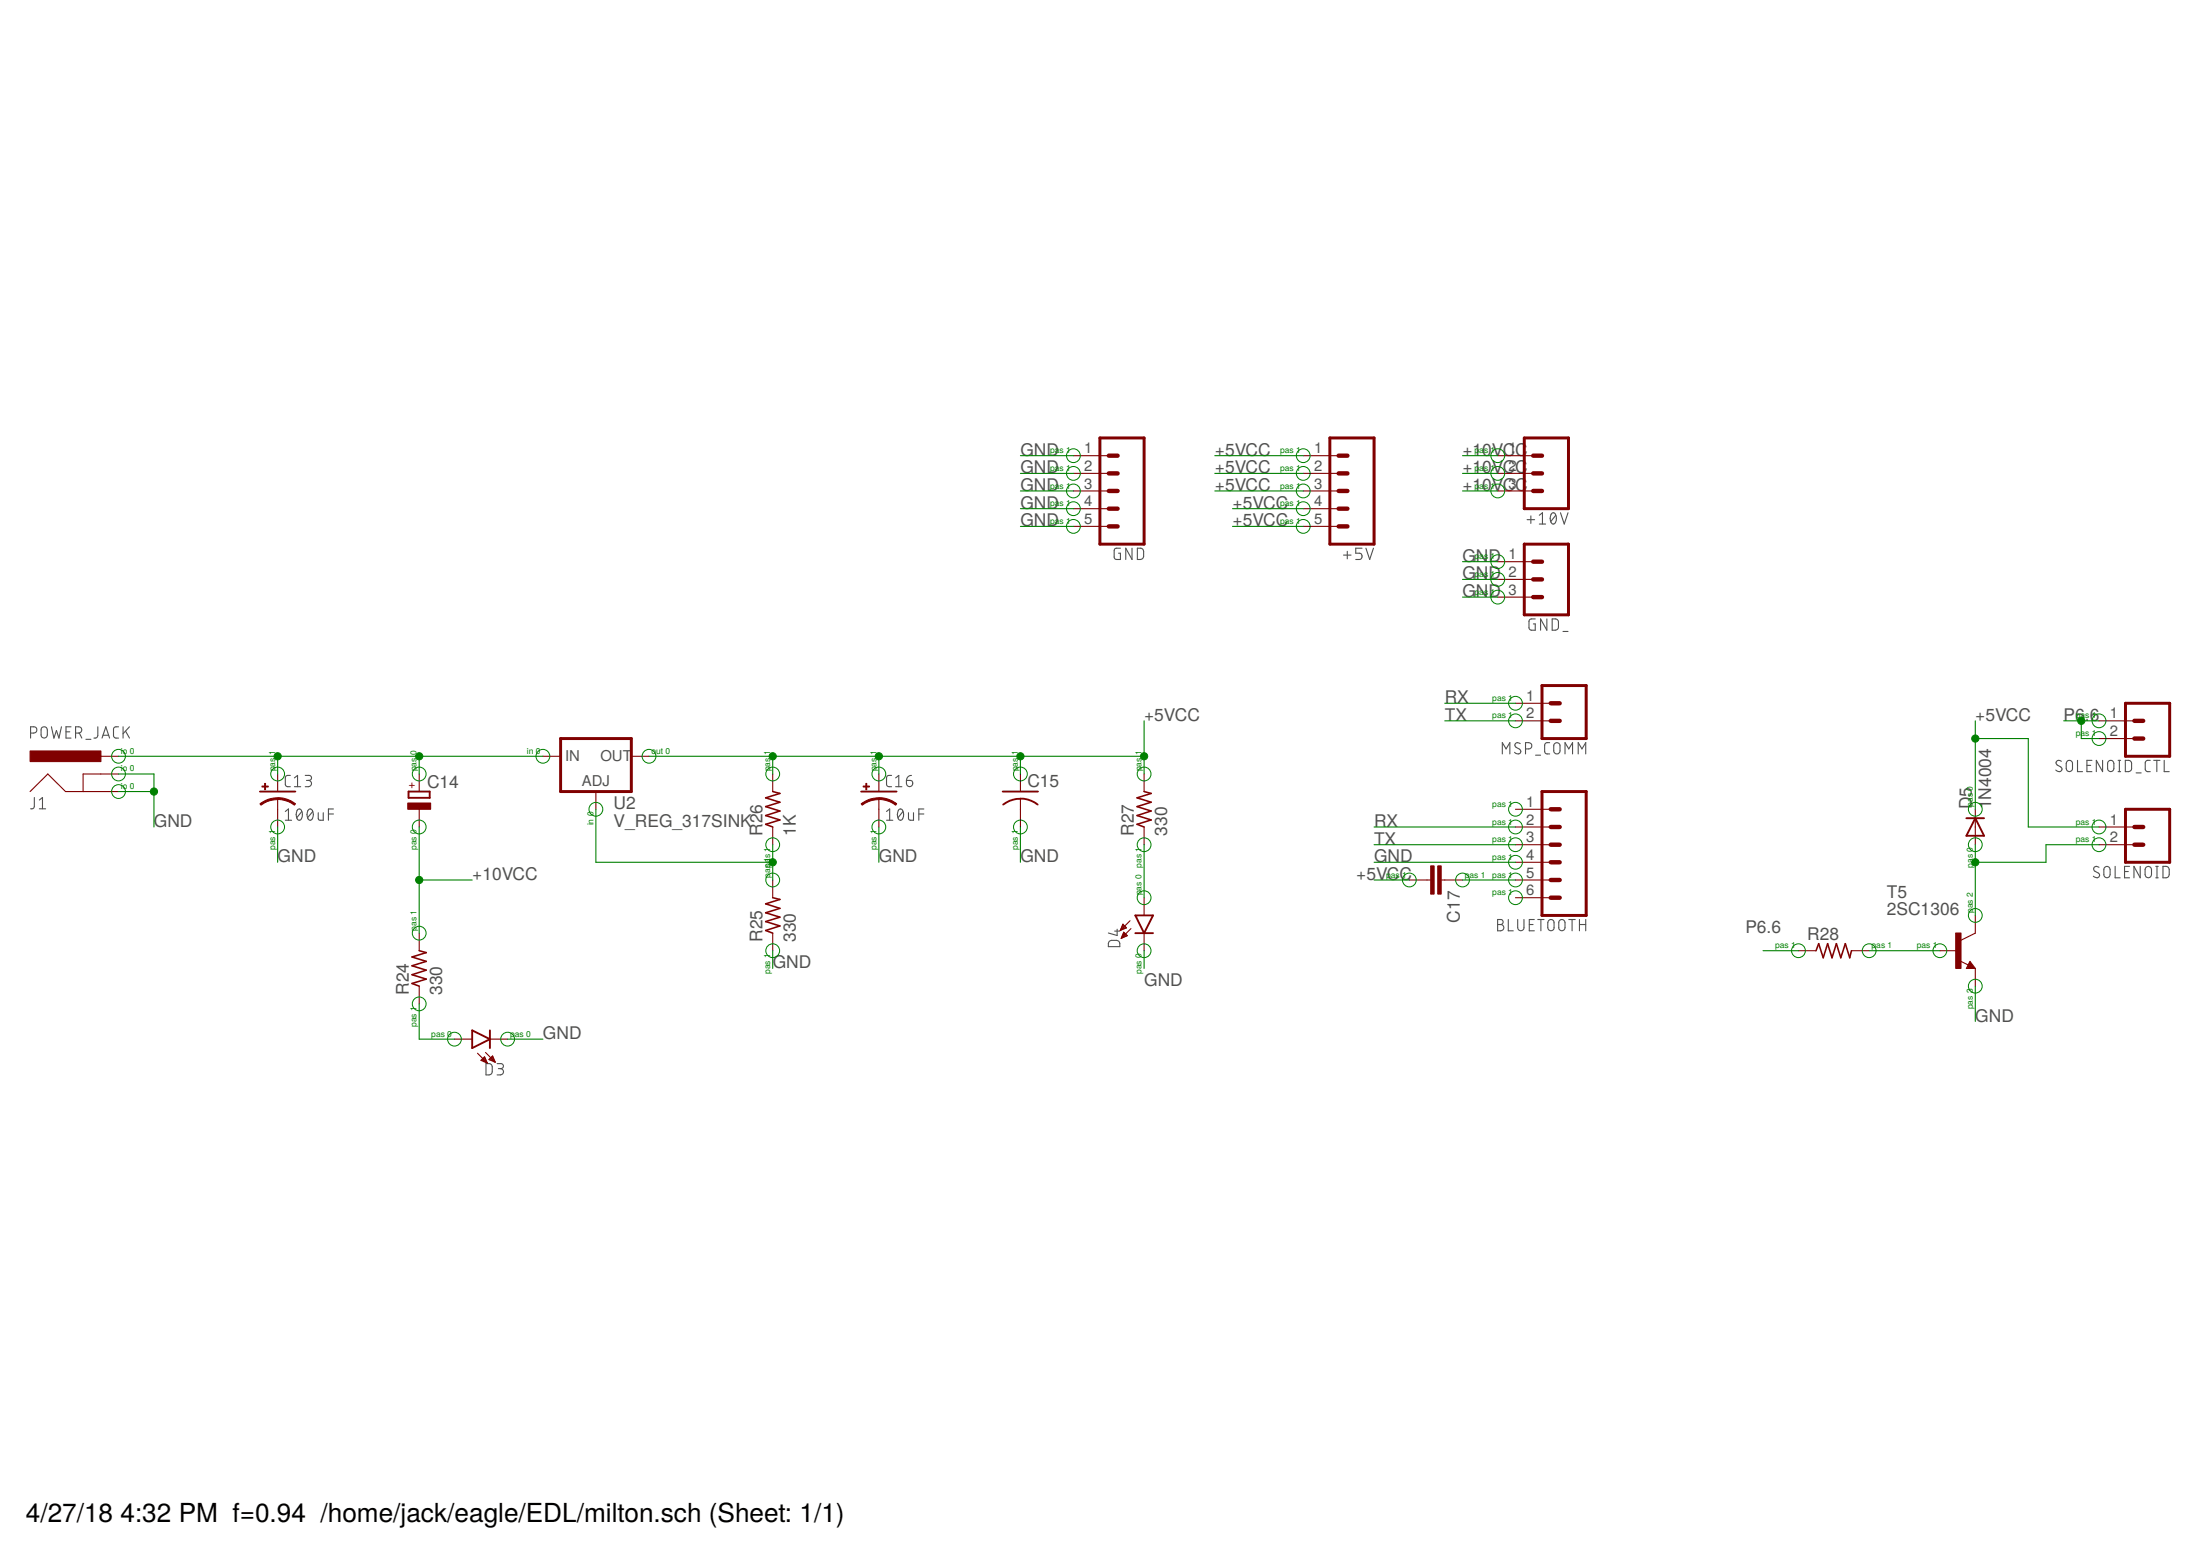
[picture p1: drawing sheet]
<svg xmlns="http://www.w3.org/2000/svg" width="297mm" height="210mm" viewBox="0 0 297 210" stroke-linecap="round" stroke-linejoin="round" font-family="sans-serif">
<g fill="none" stroke="#505050" stroke-width=".15">
<path d="M151.3 74h-.5a.3 .3 0 0 0-.4 .3v.9a.33 .33 0 0 0 .4 .3h.5v-.8h-.3M152.8 74v1.5l-.8-1.5v1.5M153.6 74h.4a.43 .43 0 0 1 .4 .4v.7a.43 .43 0 0 1-.4 .4h-.4zM181.4 74.9h1M181.9 74.4v1M183.9 74h-.9v.7h.6a.43 .43 0 0 1 .3 .4 .43 .43 0 0 1-.3 .4h-.6M184.4 74l.5 1.5 .5-1.5M206.2 70.1h1M206.7 69.6v1.1M207.8 69.6l.5-.4v1.5M207.8 70.7h.9M209.5 69.3a.29 .29 0 0 1 .5 .1 .91 .91 0 0 1-.3 1.3 .94 .94 0 0 1-.2-1.4z"/>
<path d="M210.1 69.6l-.7 .8M210.7 69.2l.5 1.5 .5-1.5M4.1 99h.5a.42 .42 0 0 0 .4-.5 .42 .42 0 0 0-.4-.4h-.5v1.5M5.7 98.2a.44 .44 0 0 1 .4-.1 .44 .44 0 0 1 .3 .4v.7a.42 .42 0 0 1-.4 .4 .42 .42 0 0 1-.5-.4v-.7zM6.9 98.1l.4 1.5 .3-1 .4 1 .3-1.5M8.9 98.8h.5M9.6 98.1h-.7v1.5h.7M10.2 99h.4a.42 .42 0 0 0 .4-.5 .42 .42 0 0 0-.4-.4h-.4v1.5M10.7 99l.3 .6M11.6 99.8h.7M13.2 98.1v1.3a.38 .38 0 0 1-.5 .2M13.8 99.6l.5-1.5 .5 1.5"/>
<path d="M13.9 99.3h.8M16 98.1h-.3a.33 .33 0 0 0-.4 .3v1l.2 .2h.5M16.6 98.1v1.5M17 98.7l.5 .9M17.5 98.1l-.9 .9M207.3 83.5h-.5a.33 .33 0 0 0-.4 .4l.1 1 .2 .1 .6 .1v-.9h-.3M208.9 83.5v1.6l-.9-1.6v1.6M209.6 83.5h.4a.43 .43 0 0 1 .4 .5v.6a.43 .43 0 0 1-.4 .5h-.4zM211 85.2h.7M4.6 107.7v1.1a.37 .37 0 0 1-.5 .4M5.3 109.2h.9M5.3 108l.4-.3v1.5"/>
<path d="M38.5 109.5l.4-.3v1.5M38.5 110.7h.9M39.2 104.7h-.3a.3 .3 0 0 0-.4 .3v.9a.33 .33 0 0 0 .4 .3h.3M39.8 106.2h.8M39.8 105l.4-.3v1.5M40.2 109.3a.31 .31 0 0 1 .5 .1 .92 .92 0 0 1-.3 1.3h-.1a1.15 1.15 0 0 1-.1-1.4zM40.7 109.5l-.6 .9M41.2 104.7h.5a.34 .34 0 0 1 .4 .3 .34 .34 0 0 1-.4 .3h-.3M41.6 105.3a.42 .42 0 0 1 .5 .5 .42 .42 0 0 1-.5 .4h-.4M41.7 109.3a.31 .31 0 0 1 .5 .1 .97 .97 0 0 1-.3 1.3 .94 .94 0 0 1-.2-1.4zM42.2 109.5l-.7 .9M43 109.7v.9l.2 .1h.4v-1"/>
<path d="M44.3 109.9h.7M45 109.2h-.7v1.5M119.7 110.7h.8M119.7 109.5l.4-.3v1.5M120.4 104.7h-.4a.3 .3 0 0 0-.3 .3v.9a.33 .33 0 0 0 .3 .3h.4M120.9 106.2h.9M120.9 105l.4-.3v1.5M121.3 109.3a.31 .31 0 0 1 .6 .1 .92 .92 0 0 1-.3 1.3h-.1a1.15 1.15 0 0 1-.2-1.4zM121.9 109.5l-.7 .9M122.4 105.3h.5a.43 .43 0 0 1 .3 .5 .43 .43 0 0 1-.4 .4 .43 .43 0 0 1-.4-.4zM122.7 109.7v.9l.2 .1h.4v-1M123.1 104.7a.67 .67 0 0 0-.7 .6"/>
<path d="M124.1 109.9h.6M124.7 109.2h-.6v1.5M202.8 101.8v-1.6l.5 .9 .6-.9v1.6M205.3 100.4a.4 .4 0 0 0-.5-.1 .4 .4 0 0 0-.2 .4l.6 .4a.39 .39 0 0 1 0 .6 .39 .39 0 0 1-.6 0l-.1-.1M206 101.1h.4a.42 .42 0 0 0 .4-.4 .42 .42 0 0 0-.4-.5h-.4v1.6M207.3 101.9h.7M209.2 100.2l-.4 .1-.2 .2v.9a.33 .33 0 0 0 .3 .4h.3M209.9 100.4a.42 .42 0 0 1 .5-.1 .42 .42 0 0 1 .2 .4v.6a.42 .42 0 0 1-.4 .5 .42 .42 0 0 1-.4-.5v-.8zM211.3 101.8v-1.6l.5 .9 .5-.9v1.6M213.1 101.8v-1.6l.5 .9 .5-.9v1.6M278.3 102.8a.39 .39 0 0 0-.5-.2 .39 .39 0 0 0-.2 .5l.6 .4a.38 .38 0 0 1 .1 .6 .38 .38 0 0 1-.6 0l-.1-.2M279.1 102.8a.41 .41 0 0 1 .5-.1 .41 .41 0 0 1 .2 .4v.6a.42 .42 0 0 1-.4 .5 .42 .42 0 0 1-.4-.5v-.6z"/>
<path d="M280.5 102.6v1.6h.7M281.8 103.3h.5M282.4 102.6h-.6v1.6h.6M283.4 117.1a.39 .39 0 0 0-.6-.1 .39 .39 0 0 0 .1 .6l.4 .3a.38 .38 0 0 1 .1 .5 .38 .38 0 0 1-.6 0l-.2-.1M283.9 102.6v1.6l-.9-1.6v1.6M284.2 117.1a.43 .43 0 0 1 .4-.1 .43 .43 0 0 1 .3 .4v.7a.42 .42 0 0 1-.4 .4 .42 .42 0 0 1-.4-.4v-.7zM284.7 102.8a.41 .41 0 0 1 .5-.1 .41 .41 0 0 1 .2 .4v.6a.42 .42 0 0 1-.4 .5 .42 .42 0 0 1-.4-.5v-.8zM285.6 116.9v1.6h.7M286 104.2h.3M286 102.6h.3M286.2 102.6v1.6M286.9 117.6h.5"/>
<path d="M287 102.6h.4a.43 .43 0 0 1 .4 .5v.6a.43 .43 0 0 1-.4 .5h-.4zM287.5 116.9h-.6v1.6h.6M288.4 104.3h.7M289 116.9v1.6l-.9-1.6v1.6M289.8 117.1a.44 .44 0 0 1 .4-.1 .44 .44 0 0 1 .3 .4v.7a.43 .43 0 0 1-.4 .4 .43 .43 0 0 1-.5-.4v-.7zM290.3 102.6l-.4 .1-.3 .3 .1 .9 .2 .2 .4 .1M290.8 102.6h.8M291.1 118.5h.3M291.1 116.9h.3M291.2 102.6v1.6M291.2 116.9v1.6M292 116.9h.5a.43 .43 0 0 1 .4 .5v.7a.43 .43 0 0 1-.4 .4h-.5z"/>
<path d="M292.2 102.6v1.6h.7M149.8 127.1a1.3 1.3 0 0 1 1.1-.1l.3 .2v.6h-1.6v-.4zM150.5 125.7h.7M150.8 125.4v.9l-1.2-.4M202.2 124.1h.4a.34 .34 0 0 1 .4 .4 .34 .34 0 0 1-.4 .3 .42 .42 0 0 1 .5 .4 .42 .42 0 0 1-.5 .4h-.4zM202.2 124.8h.4M203.6 124.1v1.5h.7M204.9 124.1v1.1a.42 .42 0 0 0 .4 .4 .42 .42 0 0 0 .5-.4v-1.1M206.5 124.8h.5M207.2 124.1h-.7v1.5h.7M207.6 124.1h.9M208 124.1v1.5"/>
<path d="M209.1 124.2a.41 .41 0 0 1 .5-.1 .41 .41 0 0 1 .2 .4v.7a.42 .42 0 0 1-.4 .4 .42 .42 0 0 1-.4-.4v-.7zM210.6 124.2a.42 .42 0 0 1 .4-.1 .42 .42 0 0 1 .3 .4v.7a.42 .42 0 0 1-.4 .4 .42 .42 0 0 1-.4-.4v-.8zM211.8 124.1h.9M212.3 124.1v1.5M213.3 124.8h.8M213.3 124.1v1.5M214.1 124.1v1.5M65.6 143.6h.4a.43 .43 0 0 1 .5 .4v.7a.43 .43 0 0 1-.5 .4h-.4zM67.1 143.6h.5a.34 .34 0 0 1 .4 .3 .34 .34 0 0 1-.4 .4h-.3M67.6 144.3a.42 .42 0 0 1 .4 .4 .42 .42 0 0 1-.4 .4h-.5"/>
</g>
<g fill="none" stroke="#800000" stroke-width=".15">
<path d="M144.9 61.5h4.8M144.9 63.9h4.8M144.9 66.3h4.8M144.9 68.7h4.8M144.9 71.1h4.8M176 61.5h4.7M176 63.9h4.7M176 66.3h4.7M176 68.7h4.7M176 71.1h4.7M202.2 61.5h4.8M202.2 63.9h4.8"/>
<path d="M202.2 66.3h4.8M202.2 75.8h4.8M202.2 78.2h4.8M202.2 80.6h4.8M204.6 97.3h4.8M204.6 94.9h4.8M283.4 97.3h4.8M283.4 99.7h4.8M4.1 106.8l2.4-2.3 2.3 2.3h7.2M13.6 102.1h2.4M16 104.5h-4.8v2.3M37.5 104.5v2.3"/>
<path d="M37.5 107.8v3.8M56.6 104.5v2.3M56.6 109.2v2.4M73.3 102.1h2.4M80.5 106.8v2.4M85.2 102.1h2.4M104.3 104.5v2.3M104.3 111.6v2.4M104.3 118.8v2.4M118.7 104.5v2.3M118.7 107.8v3.8M137.8 104.5v2.3"/>
<path d="M137.8 107.8v3.8M154.5 104.5v2.3M154.5 111.6v2.4M190.3 118.8h2.8M194.6 118.8h2.9M204.6 109.2h4.8M204.6 111.6h4.8M204.6 114h4.8M204.6 116.4h4.8M204.6 118.8h4.8M266.7 109.2v4.8M283.4 111.6h4.8"/>
<path d="M283.4 114h4.8M56.6 126v2.3M56.6 133.1v2.4M104.3 126v2.3M151.3 125.6h.1M151.3 125.5h.3M151.4 125.3h.4M151.4 125.2h.7M151.4 126.6h.2M151.4 125.1h.6M151.5 126.4h.4M151.5 125h.4"/>
<path d="M151.5 126.3h.6M151.6 124.9h.1M151.6 126.2h.5M151.6 124.8h.1M151.6 126.1h.4M151.7 126h.2M151.7 125.9h.1M151.7 125.8l.5 .5-.8 .4zM152.1 125.2l-.5-.4-.3 .8M152.1 125.2l-.8 .4M152.6 124.3l-1.3 1.3M152.7 125.3l-1.3 1.4"/>
<path d="M154.5 121.2v2.4M154.5 126v2.3M204.6 121.2h4.8M242.8 128.3h2.4M250 128.3h2.4M261.9 128.3h2.4M264.6 129.7l1.1 .6M266 129.8l.7 .9h-1.2zM266.7 123.6v2.4l-1.9 .9M266.7 130.7v2.4M61.4 140.3h2.4M64.5 142.2l1.3 1.3"/>
<path d="M64.9 143.1l.5-.4 .4 .8zM65 143.1h.6M65 143.2h.6M65.1 143h.5M65.2 142.9h.3M65.3 143.3h.4M65.3 142.7h.1M65.6 142.1l1.3 1.3M65.6 143.4h.1M66 143l.5-.5 .4 .9zM66.1 143h.6M66.1 143.1h.6"/>
<path d="M66.1 140.3h2.4M66.2 142.9h.4M66.3 142.7h.3M66.4 143.2h.4M66.4 142.6h.1M66.7 143.3h.1"/>
</g>
<g fill="#800000" stroke="#800000" stroke-width=".14">
<path d="M4.1 101.4h9.5v1.4h-9.5z"/>
<path d="M35.4 106.1h.8v.1h-.8z"/>
<path d="M35.7 105.7h.2v.9h-.2z"/>
<path d="M55.1 108.4h3v.8h-3z"/>
<path d="M116.5 106.1h.9v.1h-.9z"/>
<path d="M116.9 105.7h.1v.9h-.1z"/>
<path d="M194.1 116.9h.5v3.8h-.5z"/>
<path d="M193.2 116.9h.4v3.8h-.4z"/>
<path d="M264.1 125.9h.7v4.8h-.7z"/>
</g>
<path d="M35.1 106.8h4.8M55.2 106.8h2.8v.9h-2.8zM116.3 106.8h4.8M135.4 106.8h4.7M135.4 108.6a3.8 3.8 0 0 1 4.7 0M265.5 110.4h2.4M266.7 110.4l1.2 2.4h-2.4zM63.8 139.1l2.3 1.2-2.3 1.2zM66.1 139.1v2.4M153.3 123.6h2.4l-1.2 2.4zM153.3 126h2.4M266 130.3l.1 .2h-.4l.3-.5 .4 .6h-.7" fill="none" stroke="#800000" stroke-width=".25"/>
<g fill="#800000" stroke="#800000" stroke-width=".14">
<path d="M37.5 107.7a3.8 3.8 0 0 1 2.4 .8l-.1 .2a3.7 3.7 0 0 0-2.3-.8z" fill-rule="evenodd"/>
<path d="M35.1 108.5l.2-.1a3.6 3.6 0 0 1 2.2-.7v.2a3.7 3.7 0 0 0-2.3 .8z" fill-rule="evenodd"/>
<path d="M118.7 107.7a3.8 3.8 0 0 1 2.4 .8l-.2 .2a3.7 3.7 0 0 0-2.2-.8z" fill-rule="evenodd"/>
<path d="M116.3 108.5l.2-.1a3.6 3.6 0 0 1 2.2-.7v.2a3.7 3.7 0 0 0-2.3 .8z" fill-rule="evenodd"/>
</g>
<path d="M148.5 59.1h6v14.3h-6zM179.6 59.1h5.9v14.3h-5.9zM205.8 59.1h6v9.6h-6zM205.8 73.4h6v9.6h-6zM75.7 99.7h9.5v7.1h-9.5zM208.2 92.5h6v7.2h-6zM287 94.9h5.9v7.2h-5.9zM208.2 106.8h6v16.8h-6zM287 109.2h5.9v7.2h-5.9z" fill="none" stroke="#800000" stroke-width=".4"/>
<path d="M104.3 106.8l1 .3-1.9 .6 1.9 .6-1.9 .6 1.9 .6-1.9 .6 1.9 .6-1.9 .6 .9 .3M154.5 106.8l.9 .3-1.9 .6 1.9 .6-1.9 .6 1.9 .6-1.9 .6 1.9 .6-1.9 .6 1 .3M56.6 128.3l1 .3-2 .6 2 .6-2 .6 2 .6-2 .6 2 .6-2 .6 1 .3M104.3 121.2l1 .2-1.9 .6 1.9 .6-1.9 .6 1.9 .6-1.9 .6 1.9 .6-1.9 .6 .9 .4M245.2 128.3l.4-.9 .6 1.9 .6-1.9 .6 1.9 .5-1.9 .6 1.9 .7-1.9 .5 1.9 .3-1" fill="none" stroke="#800000" stroke-width=".21"/>
<g fill="none" stroke="#800000" stroke-width=".59">
<path d="M149.7 66.3h1.2M149.7 63.9h1.2M149.7 61.5h1.2M149.7 71.1h1.2M149.7 68.7h1.2M180.7 66.3h1.2M180.7 63.9h1.2M180.7 61.5h1.2M180.7 71.1h1.2M180.7 68.7h1.2M207 66.3h1.2M207 63.9h1.2"/>
<path d="M207 61.5h1.2M207 78.2h1.2M207 75.8h1.2M207 80.6h1.2M209.4 97.3h1.2M209.4 94.9h1.2M288.2 99.7h1.2M288.2 97.3h1.2M209.4 114h1.2M209.4 111.6h1.2M209.4 109.2h1.2M209.4 118.8h1.2"/>
<path d="M209.4 116.4h1.2M288.2 114h1.2M288.2 111.6h1.2M209.4 121.2h1.2"/>
</g>
<g fill="none" stroke="#008000" stroke-width=".14">
<circle cx="144.9" cy="66.3" r=".93"/>
<circle cx="144.9" cy="61.5" r=".93"/>
<circle cx="144.9" cy="68.7" r=".93"/>
<circle cx="144.9" cy="63.9" r=".93"/>
<circle cx="144.9" cy="71.1" r=".93"/>
<circle cx="176" cy="63.9" r=".93"/>
<circle cx="176" cy="68.7" r=".93"/>
<circle cx="176" cy="71.1" r=".93"/>
<circle cx="176" cy="66.3" r=".93"/>
<circle cx="176" cy="61.5" r=".93"/>
<circle cx="202.2" cy="61.5" r=".93"/>
<circle cx="202.2" cy="75.8" r=".93"/>
<circle cx="202.2" cy="63.9" r=".93"/>
<circle cx="202.2" cy="78.2" r=".93"/>
<circle cx="202.2" cy="66.3" r=".93"/>
<circle cx="202.2" cy="80.6" r=".93"/>
<circle cx="204.6" cy="97.3" r=".93"/>
<circle cx="204.6" cy="94.9" r=".93"/>
<circle cx="283.4" cy="97.3" r=".93"/>
<circle cx="283.4" cy="99.7" r=".93"/>
<circle cx="16" cy="104.5" r=".93"/>
<circle cx="16" cy="106.8" r=".93"/>
<circle cx="16" cy="102.1" r=".93"/>
<circle cx="37.5" cy="104.5" r=".93"/>
<circle cx="37.5" cy="111.6" r=".93"/>
<circle cx="56.6" cy="111.6" r=".93"/>
<circle cx="56.6" cy="104.5" r=".93"/>
<circle cx="73.3" cy="102.1" r=".93"/>
<circle cx="80.5" cy="109.2" r=".93"/>
<circle cx="87.6" cy="102.1" r=".93"/>
<circle cx="104.3" cy="114" r=".93"/>
<circle cx="104.3" cy="118.8" r=".93"/>
<circle cx="104.3" cy="104.5" r=".93"/>
<circle cx="118.7" cy="111.6" r=".93"/>
<circle cx="118.7" cy="104.5" r=".93"/>
<circle cx="137.8" cy="104.5" r=".93"/>
<circle cx="137.8" cy="111.6" r=".93"/>
<circle cx="154.5" cy="114" r=".93"/>
<circle cx="154.5" cy="104.5" r=".93"/>
<circle cx="190.3" cy="118.8" r=".93"/>
<circle cx="197.5" cy="118.8" r=".93"/>
<circle cx="204.6" cy="116.4" r=".93"/>
<circle cx="204.6" cy="111.6" r=".93"/>
<circle cx="204.6" cy="114" r=".93"/>
<circle cx="204.6" cy="109.2" r=".93"/>
<circle cx="204.6" cy="118.8" r=".93"/>
<circle cx="266.7" cy="114" r=".93"/>
<circle cx="266.7" cy="109.2" r=".93"/>
<circle cx="283.4" cy="111.6" r=".93"/>
<circle cx="283.4" cy="114" r=".93"/>
<circle cx="56.6" cy="135.5" r=".93"/>
<circle cx="56.6" cy="126" r=".93"/>
<circle cx="104.3" cy="128.3" r=".93"/>
<circle cx="154.5" cy="128.3" r=".93"/>
<circle cx="154.5" cy="121.2" r=".93"/>
<circle cx="204.6" cy="121.2" r=".93"/>
<circle cx="242.8" cy="128.3" r=".93"/>
<circle cx="252.4" cy="128.3" r=".93"/>
<circle cx="261.9" cy="128.3" r=".93"/>
<circle cx="266.7" cy="133.1" r=".93"/>
<circle cx="266.7" cy="123.6" r=".93"/>
<circle cx="61.4" cy="140.3" r=".93"/>
<circle cx="68.5" cy="140.3" r=".93"/>
</g>
<g fill="none" stroke="#008000" stroke-width=".15">
<path d="M137.8 61.5h7.1M137.8 63.9h7.1M137.8 66.3h7.1M137.8 68.7h7.1M137.8 71.1h7.1M164 61.5h12M164 63.9h12M164 66.3h12M166.4 68.7h9.6M166.4 71.1h9.6M197.5 61.5h4.7M197.5 63.9h4.7"/>
<path d="M197.5 66.3h4.7M197.5 75.8h4.7M197.5 78.2h4.7M154.5 97.3v7.2M195.1 97.3h9.5M195.1 94.9h9.5M197.5 80.6h4.7M266.7 97.3v11.9M266.7 99.7h7.2v11.9h9.5M278.6 97.3h4.8M281 97.3v2.4h2.4M16 106.8h4.8"/>
<path d="M16 104.5h4.8v7.1M16 102.1h57.3M37.5 102.1v2.4M37.5 111.6v4.8M56.6 118.8h7.2M56.6 102.1v2.4M56.6 111.6v14.4M80.5 109.2v7.2h23.8M87.6 102.1h66.9M104.3 102.1v2.4M104.3 114v4.8M118.7 102.1v2.4"/>
<path d="M118.7 111.6v4.8M137.8 102.1v2.4M137.8 111.6v4.8M154.5 114v7.2M185.5 116.4h19.1M185.5 118.8h4.8M185.5 111.6h19.1M185.5 114h19.1M197.5 118.8h7.1M266.7 114v9.6M283.4 114h-7.2v2.4h-9.5M56.6 135.5v4.8h4.8"/>
<path d="M104.3 128.3v2.4M154.5 128.3v2.4M238 128.3h4.8M252.4 128.3h9.5M266.7 133.1v4.8M68.5 140.3h4.8"/>
</g>
<g fill="#008000" stroke="#008000" stroke-width=".14">
<circle cx="20.8" cy="106.8" r=".49"/>
<circle cx="104.3" cy="102.1" r=".49"/>
<circle cx="118.7" cy="102.1" r=".49"/>
<circle cx="137.8" cy="102.1" r=".49"/>
<circle cx="154.5" cy="102.1" r=".49"/>
<circle cx="266.7" cy="99.7" r=".49"/>
<circle cx="56.6" cy="118.8" r=".49"/>
<circle cx="56.6" cy="102.1" r=".49"/>
<circle cx="37.5" cy="102.1" r=".49"/>
<circle cx="104.3" cy="116.4" r=".49"/>
<circle cx="266.7" cy="116.4" r=".49"/>
<circle cx="281" cy="97.3" r=".49"/>
</g>
<g font-size="3.5">
<text x="3.5" y="205.4">4/27/18</text>
<text x="16.3" y="205.4">4:32 PM f=0.94 /home/jack/eagle/EDL/milton.sch (Sheet: 1/1)</text>
</g>
<g font-size="2.3" fill="#505050">
<text x="137.8" y="61.5">GND</text>
<text x="137.8" y="63.9">GND</text>
<text x="164" y="63.9">+5VCC</text>
<text x="164" y="61.5">+5VCC</text>
<text x="197.5" y="63.9">+10VCC</text>
<text x="197.5" y="61.5">+10VCC</text>
<text x="137.8" y="66.3">GND</text>
<text x="137.8" y="68.7">GND</text>
<text x="137.8" y="71.1">GND</text>
<text x="164" y="66.3">+5VCC</text>
<text x="166.4" y="71.1">+5VCC</text>
<text x="166.4" y="68.7">+5VCC</text>
<text x="197.5" y="66.3">+10VCC</text>
<text x="197.5" y="75.8">GND</text>
<text x="197.5" y="78.2">GND</text>
<text x="197.5" y="80.6">GND</text>
<text x="195.1" y="94.9">RX</text>
<text x="154.5" y="97.3">+5VCC</text>
<text x="195.1" y="97.3">TX</text>
<text x="266.7" y="97.3">+5VCC</text>
<text x="278.6" y="97.3">P6</text>
<text x="281.5" y="97.3">.6</text>
<text x="57.7" y="106.4">C14</text>
<text x="138.7" y="106.3">C15</text>
<text x="20.8" y="111.6">GND</text>
<text x="82.9" y="111.6">V_REG_317SINK</text>
<text x="82.9" y="109.2">U2</text>
<text x="102.9" y="112.8" transform="rotate(-90 102.9 112.8)">R26</text>
<text x="107.4" y="112.8" transform="rotate(-90 107.4 112.8)">1K</text>
<text x="153.1" y="112.8" transform="rotate(-90 153.1 112.8)">R27</text>
<text x="157.6" y="112.8" transform="rotate(-90 157.6 112.8)">330</text>
<text x="185.5" y="111.6">RX</text>
<text x="266.2" y="109.2" transform="rotate(-90 266.2 109.2)">D5</text>
<text x="268.9" y="109.2" transform="rotate(-90 268.9 109.2)">1N4004</text>
<text x="37.5" y="116.4">GND</text>
<text x="63.8" y="118.8">+10VCC</text>
<text x="118.7" y="116.4">GND</text>
<text x="137.8" y="116.4">GND</text>
<text x="183.1" y="118.8">+5VCC</text>
<text x="185.5" y="116.4">GND</text>
<text x="185.5" y="114">TX</text>
<text x="197.1" y="124.5" transform="rotate(-90 197.1 124.5)">C17</text>
<text x="235.7" y="126">P6.6</text>
<text x="254.8" y="123.6">2SC1306</text>
<text x="254.8" y="121.2">T5</text>
<text x="102.9" y="127.1" transform="rotate(-90 102.9 127.1)">R25</text>
<text x="104.3" y="130.7">GND</text>
<text x="107.4" y="127.1" transform="rotate(-90 107.4 127.1)">330</text>
<text x="244" y="126.9">R28</text>
<text x="55.2" y="134.3" transform="rotate(-90 55.2 134.3)">R24</text>
<text x="59.7" y="134.3" transform="rotate(-90 59.7 134.3)">330</text>
<text x="154.5" y="133.1">GND</text>
<text x="266.7" y="137.9">GND</text>
<text x="73.3" y="140.3">GND</text>
</g>
<g font-size="2" fill="#505050">
<text x="146.4" y="61.2">1</text>
<text x="146.4" y="63.6">2</text>
<text x="146.4" y="65.9">3</text>
<text x="177.4" y="61.2">1</text>
<text x="177.4" y="63.6">2</text>
<text x="177.4" y="65.9">3</text>
<text x="203.7" y="61.2">1</text>
<text x="203.7" y="63.6">2</text>
<text x="203.7" y="65.9">3</text>
<text x="146.4" y="68.3">4</text>
<text x="146.4" y="70.7">5</text>
<text x="177.4" y="68.3">4</text>
<text x="177.4" y="70.7">5</text>
<text x="203.7" y="75.5">1</text>
<text x="203.7" y="77.9">2</text>
<text x="203.7" y="80.3">3</text>
<text x="206.1" y="94.6">1</text>
<text x="206.1" y="97">2</text>
<text x="284.9" y="97">1</text>
<text x="284.9" y="99.4">2</text>
<text x="76.3" y="102.7">IN</text>
<text x="78.6" y="106.1">ADJ</text>
<text x="81.1" y="102.7">OUT</text>
<text x="206.1" y="108.9">1</text>
<text x="206.1" y="111.3">2</text>
<text x="206.1" y="113.7">3</text>
<text x="284.9" y="111.3">1</text>
<text x="284.9" y="113.7">2</text>
<text x="206.1" y="116.1">4</text>
<text x="206.1" y="118.5">5</text>
<text x="206.1" y="120.8">6</text>
</g>
<text font-size="1.7" fill="#800000" x="56" y="106.5" transform="rotate(-90 56 106.5)">+</text>
<g font-size="1.1" fill="#008000">
<text x="141.8" y="61.2">pas 1</text>
<text x="141.8" y="63.6">pas 1</text>
<text x="141.8" y="65.9">pas 1</text>
<text x="172.8" y="61.2">pas 1</text>
<text x="172.8" y="63.6">pas 1</text>
<text x="172.8" y="65.9">pas 1</text>
<text x="199.1" y="61.2">pas 1</text>
<text x="199.1" y="63.6">pas 1</text>
<text x="199.1" y="65.9">pas 1</text>
<text x="141.8" y="68.3">pas 1</text>
<text x="141.8" y="70.7">pas 1</text>
<text x="172.8" y="68.3">pas 1</text>
<text x="172.8" y="70.7">pas 1</text>
<text x="199.1" y="75.5">pas 1</text>
<text x="199.1" y="77.9">pas 1</text>
<text x="199.1" y="80.3">pas 1</text>
<text x="201.5" y="94.6">pas 1</text>
<text x="16.3" y="101.8">io 0</text>
<text x="37.2" y="102" transform="rotate(-90 37.2 102)">1</text>
<text x="56.3" y="102" transform="rotate(-90 56.3 102)">0</text>
<text x="71.1" y="101.8">in 0</text>
<text x="88" y="101.8">out 0</text>
<text x="104" y="102" transform="rotate(-90 104 102)">1</text>
<text x="118.3" y="102" transform="rotate(-90 118.3 102)">1</text>
<text x="137.4" y="102" transform="rotate(-90 137.4 102)">1</text>
<text x="154.1" y="102" transform="rotate(-90 154.1 102)">1</text>
<text x="201.5" y="97">pas 1</text>
<text x="280.3" y="97">pas 1</text>
<text x="280.3" y="99.4">pas 1</text>
<text x="16.3" y="104.1">io 0</text>
<text x="16.3" y="106.5">io 0</text>
<text x="37.2" y="104.1" transform="rotate(-90 37.2 104.1)">pas</text>
<text x="56.3" y="104.1" transform="rotate(-90 56.3 104.1)">pas</text>
<text x="104" y="104.1" transform="rotate(-90 104 104.1)">pas</text>
<text x="118.3" y="104.1" transform="rotate(-90 118.3 104.1)">pas</text>
<text x="137.4" y="104.1" transform="rotate(-90 137.4 104.1)">pas</text>
<text x="154.1" y="104.1" transform="rotate(-90 154.1 104.1)">pas</text>
<text x="80.1" y="111.4" transform="rotate(-90 80.1 111.4)">in 0</text>
<text x="201.5" y="108.9">pas 1</text>
<text x="201.5" y="111.3">pas 1</text>
<text x="201.5" y="113.7">pas 1</text>
<text x="266.4" y="108.9" transform="rotate(-90 266.4 108.9)">pas 0</text>
<text x="280.3" y="111.3">pas 1</text>
<text x="280.3" y="113.7">pas 1</text>
<text x="37.2" y="114.8" transform="rotate(-90 37.2 114.8)">pas 1</text>
<text x="56.3" y="114.8" transform="rotate(-90 56.3 114.8)">pas 0</text>
<text x="104" y="118.5" transform="rotate(-90 104 118.5)">pas</text>
<text x="104" y="117.1" transform="rotate(-90 104 117.1)">pa1s 1</text>
<text x="118.3" y="114.8" transform="rotate(-90 118.3 114.8)">pas 1</text>
<text x="137.4" y="114.8" transform="rotate(-90 137.4 114.8)">pas 1</text>
<text x="154.1" y="117.1" transform="rotate(-90 154.1 117.1)">pas 1</text>
<text x="187.2" y="118.5">pas 1</text>
<text x="197.8" y="118.5">pas 1</text>
<text x="201.5" y="116.1">pas 1</text>
<text x="201.5" y="118.5">pas 1</text>
<text x="266.4" y="117.1" transform="rotate(-90 266.4 117.1)">pas 0</text>
<text x="56.3" y="125.6" transform="rotate(-90 56.3 125.6)">pas 1</text>
<text x="154.1" y="120.8" transform="rotate(-90 154.1 120.8)">pas 0</text>
<text x="201.5" y="120.8">pas 1</text>
<text x="266.4" y="123.2" transform="rotate(-90 266.4 123.2)">pas 2</text>
<text x="104" y="131.5" transform="rotate(-90 104 131.5)">pas 1</text>
<text x="154.1" y="131.5" transform="rotate(-90 154.1 131.5)">pas 0</text>
<text x="239.7" y="128">pas 1</text>
<text x="252.7" y="128">pas 1</text>
<text x="258.8" y="128">pas 1</text>
<text x="266.4" y="136.2" transform="rotate(-90 266.4 136.2)">pas 3</text>
<text x="56.3" y="138.6" transform="rotate(-90 56.3 138.6)">pas 1</text>
<text x="58.2" y="139.9">pas 0</text>
<text x="68.9" y="139.9">pas 0</text>
</g>
</svg>
